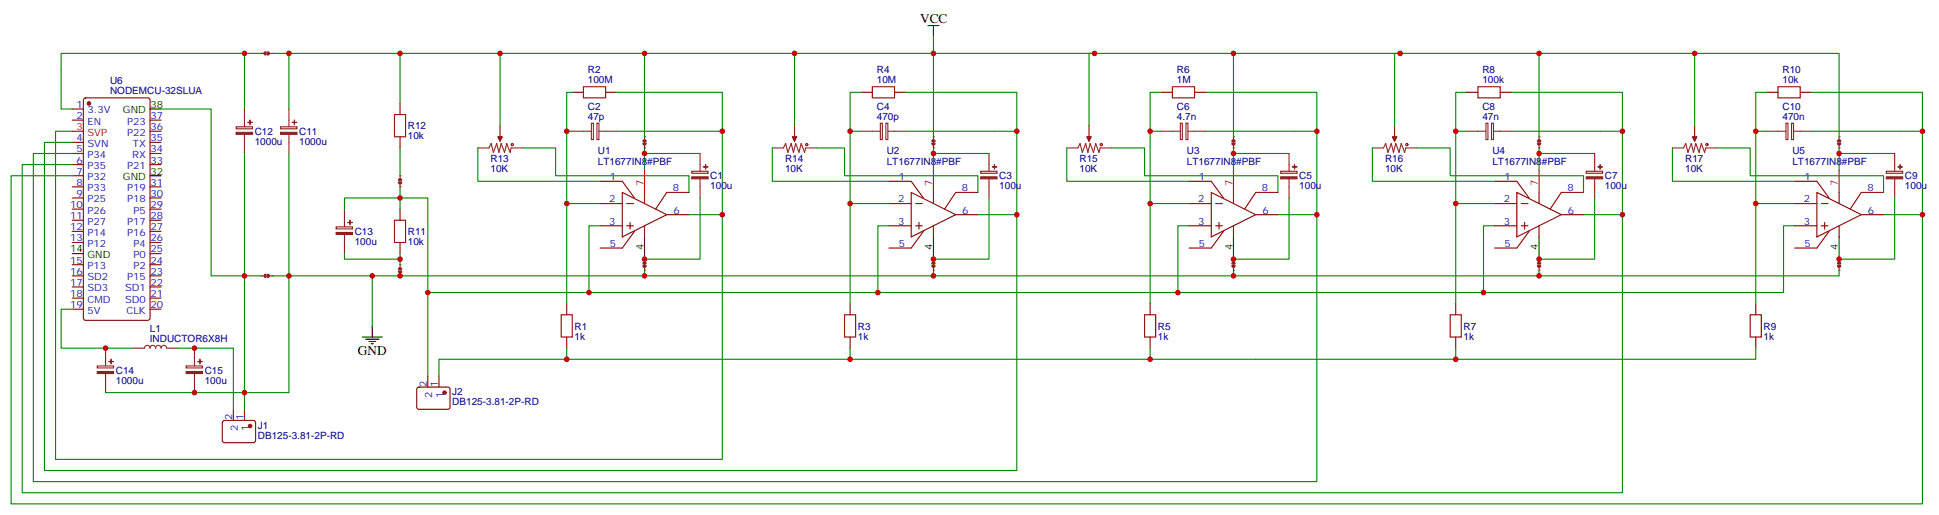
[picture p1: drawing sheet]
<svg xmlns="http://www.w3.org/2000/svg" width="616mm" height="163mm" viewBox="0 0 616 163" stroke-linecap="round" stroke-linejoin="round" font-family="sans-serif">
<g fill="none" stroke="#000" stroke-width=".35">
<path d="M294.6 8.1h3.5M296.3 8.1v3.5M47.6 34.6h3.6M47.6 55.7h3.6M204.6 75.1v7.1M296.3 75.1v7.1M391.6 75.1v7.1M488.6 75.1v7.1M583.8 75.1v7.1M22.9 80.4h3.6M115 106.9h6.4M116.1 107.6h4.2"/>
<path d="M117.1 108.3h2.1M117.8 109h.7M118.2 103.4v3.5"/>
</g>
<g fill="none" stroke="#a10000" stroke-width=".35">
<path d="M125.2 36.3h3.6v7.1h-3.6zM185.2 27.5h7.1v3.5h-7.1zM276.9 27.5h7.1v3.5h-7.1zM372.2 27.5h7v3.5h-7zM469.2 27.5h7v3.5h-7zM564.4 27.5h7.1v3.5h-7.1zM125.2 69.9h3.6v7h-3.6zM178.2 99.8h3.5v7.1h-3.5zM268.1 99.8h3.5v7.1h-3.5zM363.4 99.8h3.5v7.1h-3.5zM460.4 99.8h3.5v7.1h-3.5zM555.6 99.8h3.6v7.1h-3.6z"/>
<circle cx="162.6" cy="45.9" r=".35"/>
<circle cx="256.1" cy="45.9" r=".35"/>
<circle cx="349.6" cy="45.9" r=".35"/>
<circle cx="446.6" cy="45.9" r=".35"/>
<circle cx="541.9" cy="45.9" r=".35"/>
</g>
<g fill="none" stroke="#870000" stroke-width=".35">
<path d="M22.9 34.6h3.6M22.9 38.1h3.6M26.7 31.3l.5-.3h19.7l.7 .5v69.4l-.4 .6-20 .1-.7-.5v-69.3zM47.6 38.1h3.6M127 32.8v3.5M158.7 39.9v3.5M181.7 29.3h3.5M192.3 29.3h3.5M252.2 39.9v3.5M273.4 29.3h3.5M284 29.3h3.5M345.7 39.9v3.5"/>
<path d="M368.7 29.3h3.5M379.2 29.3h3.6M442.7 39.9v3.5M465.7 29.3h3.5M476.2 29.3h3.6M538 39.9v3.5M560.9 29.3h3.5M571.5 29.3h3.5M22.9 45.2h3.6M22.9 48.7h3.6M22.9 52.2h3.6M22.9 55.7h3.6"/>
<path d="M22.9 59.3h3.6M47.6 45.2h3.6M47.6 48.7h3.6M47.6 52.2h3.6M47.6 59.3h3.6M47.6 41.6h3.6M127 43.4v3.5M190.5 57.5h7.1l3.8 5.3M282.2 57.5h7.1l3.9 5.3M377.5 57.5h7l3.9 5.3M474.5 57.5h7l3.9 5.3M569.7 57.5h7.1l3.9 5.3"/>
<path d="M22.9 62.8h3.6M22.9 66.3h3.6M22.9 69.9h3.6M22.9 73.4h3.6M22.9 76.9h3.6M47.6 62.8h3.6M47.6 66.3h3.6M47.6 69.9h3.6M47.6 73.4h3.6M47.6 76.9h3.6M127 66.3v3.6M127 76.9v3.5"/>
<path d="M190.5 64.6h7.1M190.5 71.6h7.1M197.6 61l14.1 7.1-14.1 7zM199 64.6h2.1M199 71.6h2.1M200 70.6v2.1M201.4 73.4l-3.8 5.3h-7.1M204.6 61v3.6M204.6 71.6v3.5M211.7 68.1h7M218.7 61h-7l-3.6 5.3M282.2 64.6h7.1"/>
<path d="M282.2 71.6h7.1M289.3 61l14.1 7.1-14.1 7zM290.7 64.6h2.1M290.7 71.6h2.1M291.7 70.6v2.1M293.2 73.4l-3.9 5.3h-7.1M296.3 61v3.6M296.3 71.6v3.5M303.4 68.1h7M310.4 61h-7l-3.5 5.3M377.5 64.6h7M377.5 71.6h7"/>
<path d="M384.5 61l14.1 7.1-14.1 7zM385.9 64.6h2.2M385.9 71.6h2.2M387 70.6v2.1M388.4 73.4l-3.9 5.3h-7M391.6 61v3.6M391.6 71.6v3.5M398.6 68.1h7.1M405.7 61h-7.1l-3.5 5.3M474.5 64.6h7M474.5 71.6h7M481.5 61l14.2 7.1-14.2 7z"/>
<path d="M483 64.6h2.1M483 71.6h2.1M484 70.6v2.1M485.4 73.4l-3.9 5.3h-7M488.6 61v3.6M488.6 71.6v3.5M495.7 68.1h7M502.7 61h-7l-3.6 5.3M569.7 64.6h7.1M569.7 71.6h7.1M576.8 61l14.1 7.1-14.1 7zM578.2 64.6h2.1"/>
<path d="M578.2 71.6h2.1M579.3 70.6v2.1M580.7 73.4l-3.9 5.3h-7.1M583.8 61v3.6M583.8 71.6v3.5M590.9 68.1h7.1M598 61h-7.1l-3.5 5.3M22.9 84h3.6M22.9 87.5h3.6M22.9 91h3.6M22.9 94.5h3.6M22.9 98.1h3.6"/>
<path d="M47.6 84h3.6M47.6 87.5h3.6M47.6 91h3.6M47.6 94.5h3.6M47.6 98.1h3.6M47.6 80.4h3.6M179.9 96.3v3.5M269.9 96.3v3.5M365.1 96.3v3.5M462.1 96.3v3.5M557.4 96.3v3.5M135.8 119.2v3.6"/>
<path d="M139.3 119.2v3.6M179.9 106.9v3.5M269.9 106.9v3.5M365.1 106.9v3.5M462.1 106.9v3.5M557.4 106.9v3.5M70.8 133.6l.5-.3 9.4 .1 .4 .7v5.9l-.7 .4-9.4-.1-.4-.6v-5.6zM74.1 129.8v3.5M77.6 129.8v3.5M132.5 123l.5-.2h9.4l.5 .7-.1 5.9-.6 .4h-9.5l-.4-.7v-5.6z"/>
</g>
<g fill="none" stroke="#8c2424" stroke-width=".35">
<path d="M77.6 34.6v5.6M91.7 34.6v5.6M187.7 39.1h.7v5.2h-.7zM189.5 39.1h.6v5.2h-.6zM279.5 39.1h.6v5.2h-.6zM281.2 39.1h.7v5.2h-.7zM374.7 39.1h.7v5.2h-.7zM376.5 39.1h.6v5.2h-.6zM471.7 39.1h.7v5.2h-.7zM473.5 39.1h.6v5.2h-.6zM567 39.1h.6v5.2h-.6zM568.7 39.1h.7v5.2h-.7z"/>
<path d="M75 40.2h5.2v.7h-5.2zM77.6 42.7v6M89.1 40.2h5.2v.7h-5.2zM91.7 42.7v6M151.7 46.9h3.5l.7-1.4 .7 2.8 1.1-2.8 .7 2.8 .7-2.8 1.1 2.8 .7-2.8 1 2.8 .4-1.4h3.5M158.7 43.4v1.4M181.7 41.6h6M190.1 41.6h5.7M204.6 43.4v.7M204.6 44.8v.7M204.6 45.9v1M219.6 54.3h5.2v.7h-5.2z"/>
<path d="M222.2 48.7v5.6M222.2 56.8v6M245.2 46.9h3.5l.7-1.4 .7 2.8 1.1-2.8 .7 2.8 .7-2.8 1 2.8 .8-2.8 1 2.8 .4-1.4h3.5M252.2 43.4v1.4M273.4 41.6h6M281.9 41.6h5.6M311.3 54.3h5.2v.7h-5.2zM314 48.7v5.6M314 56.8v6M338.7 46.9h3.5l.7-1.4 .7 2.8 1.1-2.8 .7 2.8 .7-2.8 1 2.8 .7-2.8 1.1 2.8 .3-1.4h3.6M345.7 43.4v1.4M368.7 41.6h5.9"/>
<path d="M377.1 41.6h5.7M406.6 54.3h5.2v.7h-5.2zM409.2 48.7v5.6M409.2 56.8v6M435.7 46.9h3.5l.7-1.4 .7 2.8 1.1-2.8 .7 2.8 .7-2.8 1 2.8 .8-2.8 1 2.8 .4-1.4h3.5M442.7 43.4v1.4M465.7 41.6h6M474.1 41.6h5.7M503.6 54.3h5.2v.7h-5.2zM506.2 48.7v5.6M506.2 56.8v6M530.9 46.9h3.6l.7-1.4 .7 2.8 1-2.8 .7 2.8 .7-2.8 1.1 2.8 .7-2.8 1.1 2.8 .3-1.4h3.5"/>
<path d="M538 43.4v1.4M560.9 41.6h6M569.4 41.6h5.6M598.8 54.3h5.2v.7h-5.2zM601.5 48.7v5.6M601.5 56.8v6M106.7 72h5.2v.6h-5.2zM109.4 66.3v5.7M109.4 74.4v6M30.9 116.1h5.2v.6h-5.2zM33.5 110.4v5.7M33.5 118.5v6"/>
<path d="M42.3 110.4h3.6a.88 .88 0 0 1 .8-.9 .88 .88 0 0 1 .9 .9 .88 .88 0 0 1 .9-.9 .88 .88 0 0 1 .9 .9 .88 .88 0 0 1 .9-.9 .88 .88 0 0 1 .9 .9 .88 .88 0 0 1 .8-.9 .88 .88 0 0 1 .9 .9h3.5M59.1 116.1h5.2v.6h-5.2zM61.7 110.4v5.7M61.7 118.5v6"/>
</g>
<g fill="#8c2424" stroke="#8c2424" stroke-width=".35">
<path d="M106.7 73.7h5.2v.7h-5.2z"/>
<path d="M110.4 70.6h1.4z"/>
<path d="M111.1 69.9v1.4z"/>
<path d="M75 42h5.2v.6h-5.2z"/>
<path d="M78.7 38.8h1.4z"/>
<path d="M79.3 38.1l.1 1.4z"/>
<path d="M89.1 42h5.2v.6h-5.2z"/>
<path d="M92.8 38.8h1.4z"/>
<path d="M93.5 38.1v1.4z"/>
<path d="M219.6 56.1h5.2v.6h-5.2z"/>
<path d="M223.3 52.9l1.4 .1z"/>
<path d="M224 52.2v1.4z"/>
<path d="M311.3 56.1h5.2v.6h-5.2z"/>
<path d="M315 52.9l1.4 .1z"/>
<path d="M315.7 52.2v1.4z"/>
<path d="M406.6 56.1h5.2v.6h-5.2z"/>
<path d="M410.3 52.9l1.4 .1z"/>
<path d="M411 52.2v1.4z"/>
<path d="M503.6 56.1h5.2v.6h-5.2z"/>
<path d="M507.3 52.9l1.4 .1z"/>
<path d="M508 52.2v1.4z"/>
<path d="M598.8 56.1h5.2v.6h-5.2z"/>
<path d="M602.5 52.9l1.5 .1z"/>
<path d="M603.2 52.2v1.4z"/>
<path d="M30.9 117.8h5.2v.7h-5.2z"/>
<path d="M34.6 114.7h1.4z"/>
<path d="M35.2 113.9l.1 1.5z"/>
<path d="M59.1 117.8h5.2v.7h-5.2z"/>
<path d="M62.8 114.7h1.4z"/>
<path d="M63.5 113.9v1.5z"/>
</g>
<g fill="none" stroke="#008700" stroke-width=".35">
<path d="M91.7 16.9v17.7M127 16.9h169.3M252.2 16.9v23M347.5 16.9h-1.8v23M444.5 16.9h-1.8v23M538 16.9v23M181.7 29.3h-1.8v12.3M195.8 29.3h33.5v12.3M273.4 29.3h-3.5v35.3M287.5 29.3h35.3v38.8h-12.4M368.7 29.3h-3.6v35.3M382.8 29.3h35.2v38.8h-12.3"/>
<path d="M465.7 29.3h-3.6v35.3M479.8 29.3h35.3v38.8h-12.4M560.9 29.3h-3.5v35.3M575 29.3h35.3v38.8h-12.3M22.9 52.2h-15.8v104.1h508v-88.2M22.9 48.7h-12.3v104.1h407.4v-84.7M22.9 45.2h-8.8v104h308.7v-81.1M22.9 41.6h-5.3v104.1h211.7v-77.6h-10.6M22.9 55.7h-19.4v104.1h606.8v-91.7M77.6 48.7v81.1M91.7 48.7v38.8M181.7 41.6h-1.8v23"/>
<path d="M195.8 41.6h33.5v26.5M222.2 48.7h-17.6v5.3M269.9 41.6h3.5M287.5 41.6h35.3M296.3 48.7h17.7M365.1 41.6h3.6M382.8 41.6h35.2M462.1 41.6h3.6M479.8 41.6h35.3M506.2 48.7h-17.6v5.3M557.4 41.6h3.5M575 41.6h35.3"/>
<path d="M601.5 48.7h-17.7v5.3M109.4 66.3v-3.5h26.4v56.4M190.5 71.6h-3.5v21.2h91.7v-21.2h3.5M190.5 64.6h-10.6v31.7M282.2 64.6h-12.3v31.7M377.5 64.6h-12.4v31.7M377.5 71.6h-3.6v21.2h-95.2M474.5 64.6h-12.4v31.7M474.5 71.6h-3.5v21.2h-97.1M569.7 64.6h-12.3v31.7M569.7 71.6h-3.5v21.2h-95.2M22.9 98.1h-3.5v12.3h22.9"/>
<path d="M118.2 87.5v15.9M135.8 92.8h51.2M56.4 110.4h17.7v19.4M179.9 110.4v3.5M269.9 110.4v3.5M365.1 110.4v3.5M462.1 110.4v3.5h-322.8v5.3M557.4 110.4v3.5h-95.3M33.5 124.5h44.1"/>
</g>
<g fill="#870000" stroke="#870000" stroke-width=".35">
<path d="M158 43.4h1.5l-.8 1.4z"/>
<path d="M251.5 43.4h1.4l-.7 1.4z"/>
<path d="M345 43.4h1.4l-.7 1.4z"/>
<path d="M442 43.4h1.4l-.7 1.4z"/>
<path d="M537.3 43.4h1.4l-.7 1.4z"/>
<circle cx="141.1" cy="124.5" r=".53"/>
<circle cx="79.4" cy="135.1" r=".53"/>
<circle cx="28.2" cy="32.8" r=".53"/>
</g>
<path d="M22.9 41.6h3.6M204.6 54v7M296.3 54v7M391.6 54v7M488.6 54v7M583.8 54v7" fill="none" stroke="#f00" stroke-width=".35"/>
<path d="M204.3 45.5l.3 .4 .4-.4M204.3 44.8l.3-.3 .4 .3" fill="none" stroke="#8c2424" stroke-width=".71"/>
<g fill="#8c2424">
<circle cx="204.6" cy="46.9" r=".18"/>
<circle cx="204.6" cy="43.4" r=".18"/>
</g>
<path d="M204.6 16.9v26.5M204.6 46.9v1.8" fill="none" stroke="#008700" stroke-width=".35"/>
<path d="M204.6 82.2v.7M204.6 83.6v.7M204.6 84.7v1" fill="none" stroke="#8c2424" stroke-width=".35"/>
<path d="M204.3 84.3l.3 .4 .4-.4M204.3 83.6l.3-.3 .4 .3" fill="none" stroke="#8c2424" stroke-width=".71"/>
<g fill="#8c2424">
<circle cx="204.6" cy="85.7" r=".18"/>
<circle cx="204.6" cy="82.2" r=".18"/>
</g>
<path d="M204.6 85.7v1.8" fill="none" stroke="#008700" stroke-width=".35"/>
<path d="M296.3 82.2v.7M296.3 83.6v.7M296.3 84.7v1" fill="none" stroke="#8c2424" stroke-width=".35"/>
<path d="M296 84.3l.3 .4 .4-.4M296 83.6l.3-.3 .4 .3" fill="none" stroke="#8c2424" stroke-width=".71"/>
<g fill="#8c2424">
<circle cx="296.3" cy="85.7" r=".18"/>
<circle cx="296.3" cy="82.2" r=".18"/>
</g>
<path d="M296.3 43.4v.7M296.3 44.8v.7M296.3 45.9v1" fill="none" stroke="#8c2424" stroke-width=".35"/>
<path d="M296 45.5l.3 .4 .4-.4M296 44.8l.3-.3 .4 .3" fill="none" stroke="#8c2424" stroke-width=".71"/>
<g fill="#8c2424">
<circle cx="296.3" cy="46.9" r=".18"/>
<circle cx="296.3" cy="43.4" r=".18"/>
</g>
<path d="M296.3 11.6v31.8M296.3 46.9v7.1" fill="none" stroke="#008700" stroke-width=".35"/>
<path d="M391.6 82.2v.7M391.6 83.6v.7M391.6 84.7v1" fill="none" stroke="#8c2424" stroke-width=".35"/>
<path d="M391.2 84.3l.4 .4 .3-.4M391.2 83.6l.4-.3 .3 .3" fill="none" stroke="#8c2424" stroke-width=".71"/>
<g fill="#8c2424">
<circle cx="391.6" cy="85.7" r=".18"/>
<circle cx="391.6" cy="82.2" r=".18"/>
</g>
<path d="M409.2 48.7h-17.6v5.3M391.6 85.7v1.8" fill="none" stroke="#008700" stroke-width=".35"/>
<path d="M391.6 43.4v.7M391.6 44.8v.7M391.6 45.9v1" fill="none" stroke="#8c2424" stroke-width=".35"/>
<path d="M391.2 45.5l.4 .4 .3-.4M391.2 44.8l.4-.3 .3 .3" fill="none" stroke="#8c2424" stroke-width=".71"/>
<g fill="#8c2424">
<circle cx="391.6" cy="46.9" r=".18"/>
<circle cx="391.6" cy="43.4" r=".18"/>
</g>
<path d="M296.3 16.9h95.3v26.5M391.6 46.9v1.8" fill="none" stroke="#008700" stroke-width=".35"/>
<path d="M488.6 82.2v.7M488.6 83.6v.7M488.6 84.7v1" fill="none" stroke="#8c2424" stroke-width=".35"/>
<path d="M488.2 84.3l.4 .4 .3-.4M488.2 83.6l.4-.3 .3 .3" fill="none" stroke="#8c2424" stroke-width=".71"/>
<g fill="#8c2424">
<circle cx="488.6" cy="85.7" r=".18"/>
<circle cx="488.6" cy="82.2" r=".18"/>
</g>
<path d="M488.6 85.7v1.8" fill="none" stroke="#008700" stroke-width=".35"/>
<path d="M488.6 43.4v.7M488.6 44.8v.7M488.6 45.9v1" fill="none" stroke="#8c2424" stroke-width=".35"/>
<path d="M488.2 45.5l.4 .4 .3-.4M488.2 44.8l.4-.3 .3 .3" fill="none" stroke="#8c2424" stroke-width=".71"/>
<g fill="#8c2424">
<circle cx="488.6" cy="46.9" r=".18"/>
<circle cx="488.6" cy="43.4" r=".18"/>
</g>
<path d="M391.6 16.9h97v26.5M488.6 46.9v1.8" fill="none" stroke="#008700" stroke-width=".35"/>
<path d="M583.8 82.2v.7M583.8 83.6v.7M583.8 84.7v1" fill="none" stroke="#8c2424" stroke-width=".35"/>
<path d="M583.5 84.3l.3 .4 .4-.4M583.5 83.6l.3-.3 .4 .3" fill="none" stroke="#8c2424" stroke-width=".71"/>
<g fill="#8c2424">
<circle cx="583.8" cy="85.7" r=".18"/>
<circle cx="583.8" cy="82.2" r=".18"/>
</g>
<path d="M583.8 85.7v1.8h-287.5" fill="none" stroke="#008700" stroke-width=".35"/>
<path d="M583.8 43.4v.7M583.8 44.8v.7M583.8 45.9v1" fill="none" stroke="#8c2424" stroke-width=".35"/>
<path d="M583.5 45.5l.3 .4 .4-.4M583.5 44.8l.3-.3 .4 .3" fill="none" stroke="#8c2424" stroke-width=".71"/>
<g fill="#8c2424">
<circle cx="583.8" cy="46.9" r=".18"/>
<circle cx="583.8" cy="43.4" r=".18"/>
</g>
<path d="M77.6 16.9h-58.2v17.7h3.5M488.6 16.9h95.2v26.5M583.8 46.9v1.8" fill="none" stroke="#008700" stroke-width=".35"/>
<path d="M82.9 16.9h.7M84.3 16.9h.7M85.4 16.9h1" fill="none" stroke="#8c2424" stroke-width=".35"/>
<path d="M84.3 16.6l-.3 .3 .3 .4M85 16.6l.4 .3-.4 .4" fill="none" stroke="#8c2424" stroke-width=".71"/>
<g fill="#8c2424">
<circle cx="86.4" cy="16.9" r=".18"/>
<circle cx="82.9" cy="16.9" r=".18"/>
</g>
<path d="M82.9 16.9h-5.3v17.7M86.4 16.9h40.6v15.9" fill="none" stroke="#008700" stroke-width=".35"/>
<path d="M82.9 87.5h.7M84.3 87.5h.7M85.4 87.5h1" fill="none" stroke="#8c2424" stroke-width=".35"/>
<path d="M84.3 87.1l-.3 .4 .3 .3M85 87.1l.4 .4-.4 .3" fill="none" stroke="#8c2424" stroke-width=".71"/>
<g fill="#8c2424">
<circle cx="86.4" cy="87.5" r=".18"/>
<circle cx="82.9" cy="87.5" r=".18"/>
</g>
<path d="M51.2 34.6h15.8v52.9h15.9M222.2 62.8v19.4h-17.6M314 62.8v19.4h-17.7M409.2 62.8v19.4h-17.6M506.2 62.8v19.4h-17.6M601.5 62.8v19.4h-17.7M86.4 87.5h40.6M91.7 87.5v37h-14.1M127 80.4v1.8" fill="none" stroke="#008700" stroke-width=".35"/>
<path d="M127 84v.7M127 85.4v.7M127 86.4v1.1" fill="none" stroke="#8c2424" stroke-width=".35"/>
<path d="M126.6 86.1l.4 .3 .4-.3M126.6 85.4l.4-.4 .4 .4" fill="none" stroke="#8c2424" stroke-width=".71"/>
<g fill="#8c2424">
<circle cx="127" cy="87.5" r=".18"/>
<circle cx="127" cy="84" r=".18"/>
</g>
<path d="M109.4 80.4v1.8h17.6v1.8M296.3 85.7v1.8h-169.3" fill="none" stroke="#008700" stroke-width=".35"/>
<path d="M127 55.7v.7M127 57.2v.7M127 58.2v1.1" fill="none" stroke="#8c2424" stroke-width=".35"/>
<path d="M126.6 57.9l.4 .3 .4-.3M126.6 57.2l.4-.4 .4 .4" fill="none" stroke="#8c2424" stroke-width=".71"/>
<g fill="#8c2424">
<circle cx="127" cy="59.3" r=".18"/>
<circle cx="127" cy="55.7" r=".18"/>
</g>
<g fill="none" stroke="#008700" stroke-width=".35">
<path d="M158.7 16.9v23M127 46.9v8.8M127 59.3v7M151.7 46.9v10.6h38.8M165.8 46.9h10.6v8.8h42.3v5.3M245.2 46.9v10.6h37M259.3 46.9h8.8v8.8h42.3v5.3M338.7 46.9v10.6h38.8M352.8 46.9h10.6v8.8h42.3v5.3M435.7 46.9v10.6h38.8M449.8 46.9h10.6v8.8h42.3v5.3M530.9 46.9v10.6h38.8"/>
<path d="M545 46.9h10.6v8.8h42.4v5.3"/>
</g>
<g fill="#c00">
<circle cx="127" cy="62.8" r=".88"/>
<circle cx="269.9" cy="64.6" r=".88"/>
<circle cx="269.9" cy="41.6" r=".88"/>
<circle cx="322.8" cy="41.6" r=".88"/>
<circle cx="296.3" cy="48.7" r=".88"/>
<circle cx="418" cy="41.6" r=".88"/>
<circle cx="365.1" cy="41.6" r=".88"/>
<circle cx="365.1" cy="64.6" r=".88"/>
<circle cx="515.1" cy="41.6" r=".88"/>
<circle cx="462.1" cy="41.6" r=".88"/>
<circle cx="462.1" cy="64.6" r=".88"/>
<circle cx="296.3" cy="16.9" r=".88"/>
<circle cx="488.6" cy="48.7" r=".88"/>
<circle cx="127" cy="16.9" r=".88"/>
<circle cx="391.6" cy="48.7" r=".88"/>
<circle cx="391.6" cy="16.9" r=".88"/>
<circle cx="322.8" cy="68.1" r=".88"/>
<circle cx="418" cy="68.1" r=".88"/>
<circle cx="515.1" cy="68.1" r=".88"/>
<circle cx="77.6" cy="87.5" r=".88"/>
<circle cx="91.7" cy="16.9" r=".88"/>
<circle cx="91.7" cy="87.5" r=".88"/>
<circle cx="77.6" cy="16.9" r=".88"/>
<circle cx="204.6" cy="87.5" r=".88"/>
<circle cx="179.9" cy="64.6" r=".88"/>
<circle cx="179.9" cy="41.6" r=".88"/>
<circle cx="229.3" cy="68.1" r=".88"/>
<circle cx="229.3" cy="41.6" r=".88"/>
<circle cx="557.4" cy="64.6" r=".88"/>
<circle cx="557.4" cy="41.6" r=".88"/>
<circle cx="610.3" cy="41.6" r=".88"/>
<circle cx="583.8" cy="48.7" r=".88"/>
<circle cx="610.3" cy="68.1" r=".88"/>
<circle cx="373.9" cy="92.8" r=".88"/>
<circle cx="488.6" cy="16.9" r=".88"/>
<circle cx="471" cy="92.8" r=".88"/>
<circle cx="278.7" cy="92.8" r=".88"/>
<circle cx="135.8" cy="92.8" r=".88"/>
<circle cx="187" cy="92.8" r=".88"/>
<circle cx="252.2" cy="16.9" r=".88"/>
<circle cx="347.5" cy="16.9" r=".88"/>
<circle cx="444.5" cy="16.9" r=".88"/>
<circle cx="538" cy="16.9" r=".88"/>
<circle cx="462.1" cy="113.9" r=".88"/>
<circle cx="365.1" cy="113.9" r=".88"/>
<circle cx="269.9" cy="113.9" r=".88"/>
<circle cx="179.9" cy="113.9" r=".88"/>
<circle cx="77.6" cy="124.5" r=".88"/>
<circle cx="33.5" cy="110.4" r=".88"/>
<circle cx="61.7" cy="110.4" r=".88"/>
<circle cx="61.7" cy="124.5" r=".88"/>
<circle cx="204.6" cy="16.9" r=".88"/>
<circle cx="204.6" cy="48.7" r=".88"/>
<circle cx="204.6" cy="82.2" r=".88"/>
<circle cx="296.3" cy="87.5" r=".88"/>
<circle cx="391.6" cy="87.5" r=".88"/>
<circle cx="488.6" cy="87.5" r=".88"/>
<circle cx="488.6" cy="82.2" r=".88"/>
<circle cx="583.8" cy="82.2" r=".88"/>
<circle cx="391.6" cy="82.2" r=".88"/>
<circle cx="296.3" cy="82.2" r=".88"/>
<circle cx="127" cy="87.5" r=".88"/>
<circle cx="118.2" cy="87.5" r=".88"/>
<circle cx="127" cy="82.2" r=".88"/>
<circle cx="158.8" cy="16.9" r=".88"/>
</g>
<g font-size="4.2">
<text x="292.1" y="7.4">VCC</text>
<text x="113.6" y="112.5">GND</text>
</g>
<g font-size="3.2" fill="#000080">
<text x="186.6" y="23.3">R2</text>
<text x="278.4" y="23.3">R4</text>
<text x="373.6" y="23.3">R6</text>
<text x="470.6" y="23.3">R8</text>
<text x="565.9" y="23.3">R10</text>
<text x="34.9" y="29.9">NODEMCU-32SLUA</text>
<text x="34.9" y="26.7">U6</text>
<text x="186.6" y="26.5">100M</text>
<text x="278.4" y="26.5">10M</text>
<text x="373.6" y="26.5">1M</text>
<text x="470.6" y="26.5">100k</text>
<text x="565.9" y="26.5">10k</text>
<text x="186.6" y="34.9">C2</text>
<text x="278.4" y="34.9">C4</text>
<text x="373.6" y="34.9">C6</text>
<text x="470.6" y="34.9">C8</text>
<text x="565.9" y="34.9">C10</text>
<text x="129.5" y="41">R12</text>
<text x="186.6" y="38">47p</text>
<text x="278.4" y="38">470p</text>
<text x="373.6" y="38">4.7n</text>
<text x="470.6" y="38">47n</text>
<text x="565.9" y="38">470n</text>
<text x="80.9" y="46">1000u</text>
<text x="80.9" y="42.8">C12</text>
<text x="95" y="46">1000u</text>
<text x="95" y="42.8">C11</text>
<text x="129.5" y="44.2">10k</text>
<text x="155.7" y="51.3">R13</text>
<text x="189.8" y="52.2">LT1677IN8#PBF</text>
<text x="189.8" y="49">U1</text>
<text x="249.2" y="51.3">R14</text>
<text x="281.5" y="52.2">LT1677IN8#PBF</text>
<text x="281.5" y="49">U2</text>
<text x="342.7" y="51.3">R15</text>
<text x="376.8" y="52.2">LT1677IN8#PBF</text>
<text x="376.8" y="49">U3</text>
<text x="439.7" y="51.3">R16</text>
<text x="473.8" y="52.2">LT1677IN8#PBF</text>
<text x="473.8" y="49">U4</text>
<text x="535" y="51.3">R17</text>
<text x="569" y="52.2">LT1677IN8#PBF</text>
<text x="569" y="49">U5</text>
<text x="155.7" y="54.6">10K</text>
<text x="225.5" y="56.9">C1</text>
<text x="249.2" y="54.6">10K</text>
<text x="317.2" y="56.9">C3</text>
<text x="342.7" y="54.6">10K</text>
<text x="412.5" y="56.9">C5</text>
<text x="439.7" y="54.6">10K</text>
<text x="509.5" y="56.9">C7</text>
<text x="535" y="54.6">10K</text>
<text x="604.7" y="56.9">C9</text>
<text x="225.5" y="60.1">100u</text>
<text x="317.2" y="60.1">100u</text>
<text x="412.5" y="60.1">100u</text>
<text x="509.5" y="60.1">100u</text>
<text x="604.7" y="60.1">100u</text>
<text x="112.6" y="77.7">100u</text>
<text x="112.6" y="74.5">C13</text>
<text x="129.5" y="77.7">10k</text>
<text x="129.5" y="74.5">R11</text>
<text x="47.6" y="105.3">L1</text>
<text x="182.4" y="107.7">1k</text>
<text x="182.4" y="104.5">R1</text>
<text x="272.3" y="107.7">1k</text>
<text x="272.3" y="104.5">R3</text>
<text x="367.6" y="107.7">1k</text>
<text x="367.6" y="104.5">R5</text>
<text x="464.6" y="107.7">1k</text>
<text x="464.6" y="104.5">R7</text>
<text x="559.9" y="107.7">1k</text>
<text x="559.9" y="104.5">R9</text>
<text x="47.6" y="108.5">INDUCTOR6X8H</text>
<text x="36.8" y="118.6">C14</text>
<text x="65" y="118.6">C15</text>
<text x="36.8" y="121.8">1000u</text>
<text x="65" y="121.8">100u</text>
<text x="143.6" y="125.3">J2</text>
<text x="143.6" y="128.5">DB125-3.81-2P-RD</text>
<text x="81.8" y="135.9">J1</text>
<text x="81.8" y="139.1">DB125-3.81-2P-RD</text>
</g>
<g font-size="3.2" fill="#00f">
<text x="24.3" y="34.2">1</text>
<text x="27.8" y="36">3.3V</text>
<text x="24.3" y="37.7">2</text>
<text x="27.8" y="39.5">EN</text>
<text x="40.4" y="39.5">P23</text>
<text x="47.8" y="41.3">36</text>
<text x="47.8" y="37.7">37</text>
<text x="24.3" y="44.8">4</text>
<text x="27.8" y="46.6">SVN</text>
<text x="40.4" y="43">P22</text>
<text x="42.2" y="46.6">TX</text>
<text x="47.8" y="44.8">35</text>
<text x="24.3" y="48.3">5</text>
<text x="24.3" y="51.9">6</text>
<text x="27.8" y="50.1">P34</text>
<text x="27.8" y="53.6">P35</text>
<text x="40.4" y="53.6">P21</text>
<text x="41.9" y="50.1">RX</text>
<text x="47.8" y="51.9">33</text>
<text x="47.8" y="48.3">34</text>
<text x="24.3" y="55.4">7</text>
<text x="24.3" y="58.9">8</text>
<text x="27.8" y="57.2">P32</text>
<text x="47.8" y="58.9">31</text>
<text x="193.6" y="57.2">1</text>
<text x="285.3" y="57.2">1</text>
<text x="380.6" y="57.2">1</text>
<text x="477.6" y="57.2">1</text>
<text x="572.8" y="57.2">1</text>
<text x="22.2" y="66">10</text>
<text x="24.3" y="62.4">9</text>
<text x="27.8" y="60.7">P33</text>
<text x="27.8" y="64.2">P25</text>
<text x="40.4" y="64.2">P18</text>
<text x="40.4" y="60.7">P19</text>
<text x="47.8" y="66">29</text>
<text x="47.8" y="62.4">30</text>
<text x="193.4" y="64.2">2</text>
<text x="213.6" y="60.7">8</text>
<text x="285.1" y="64.2">2</text>
<text x="305.3" y="60.7">8</text>
<text x="380.4" y="64.2">2</text>
<text x="400.6" y="60.7">8</text>
<text x="477.4" y="64.2">2</text>
<text x="497.6" y="60.7">8</text>
<text x="572.7" y="64.2">2</text>
<text x="592.8" y="60.7">8</text>
<text x="22.2" y="69.5">11</text>
<text x="27.8" y="67.7">P26</text>
<text x="27.8" y="71.3">P27</text>
<text x="40.4" y="71.3">P17</text>
<text x="42.4" y="67.7">P5</text>
<text x="47.8" y="69.5">28</text>
<text x="193.4" y="71.3">3</text>
<text x="213.8" y="67.7">6</text>
<text x="285.1" y="71.3">3</text>
<text x="305.5" y="67.7">6</text>
<text x="380.4" y="71.3">3</text>
<text x="400.8" y="67.7">6</text>
<text x="477.4" y="71.3">3</text>
<text x="497.8" y="67.7">6</text>
<text x="572.7" y="71.3">3</text>
<text x="593" y="67.7">6</text>
<text x="22.2" y="73">12</text>
<text x="22.2" y="76.6">13</text>
<text x="27.8" y="74.8">P14</text>
<text x="40.4" y="74.8">P16</text>
<text x="47.8" y="76.6">26</text>
<text x="47.8" y="73">27</text>
<text x="22.2" y="83.6">15</text>
<text x="27.8" y="78.3">P12</text>
<text x="42.4" y="81.8">P0</text>
<text x="42.4" y="78.3">P4</text>
<text x="47.8" y="83.6">24</text>
<text x="47.8" y="80.1">25</text>
<text x="193.6" y="78.3">5</text>
<text x="285.3" y="78.3">5</text>
<text x="380.6" y="78.3">5</text>
<text x="477.6" y="78.3">5</text>
<text x="572.8" y="78.3">5</text>
<text x="22.2" y="87.1">16</text>
<text x="27.8" y="85.4">P13</text>
<text x="27.8" y="88.9">SD2</text>
<text x="40.4" y="88.9">P15</text>
<text x="42.4" y="85.4">P2</text>
<text x="47.8" y="87.1">23</text>
<text x="22.2" y="90.7">17</text>
<text x="22.2" y="94.2">18</text>
<text x="27.8" y="92.4">SD3</text>
<text x="27.8" y="96">CMD</text>
<text x="39.7" y="96">SD0</text>
<text x="39.7" y="92.4">SD1</text>
<text x="47.8" y="94.2">21</text>
<text x="47.8" y="90.7">22</text>
<text x="22.2" y="97.7">19</text>
<text x="27.8" y="99.5">5V</text>
<text x="40.1" y="99.5">CLK</text>
<text x="47.8" y="97.7">20</text>
<text x="135.5" y="122.6" transform="rotate(-90 135.5 122.6)">2</text>
<text x="139" y="122.6" transform="rotate(-90 139 122.6)">1</text>
<text x="137.2" y="126.1" transform="rotate(-90 137.2 126.1)">2</text>
<text x="140.8" y="126.1" transform="rotate(-90 140.8 126.1)">1</text>
<text x="73.7" y="133.2" transform="rotate(-90 73.7 133.2)">2</text>
<text x="75.5" y="136.7" transform="rotate(-90 75.5 136.7)">2</text>
<text x="77.3" y="133.2" transform="rotate(-90 77.3 133.2)">1</text>
<text x="79" y="136.7" transform="rotate(-90 79 136.7)">1</text>
</g>
<g font-size="3.2">
<text x="39" y="36">GND</text>
<text x="47.8" y="34.2">38</text>
<text x="39" y="57.2">GND</text>
<text x="47.8" y="55.4">32</text>
<text x="22.2" y="80.1">14</text>
<text x="27.8" y="81.8">GND</text>
<text x="204.3" y="79.3" transform="rotate(-90 204.3 79.3)">4</text>
<text x="296" y="79.3" transform="rotate(-90 296 79.3)">4</text>
<text x="391.2" y="79.3" transform="rotate(-90 391.2 79.3)">4</text>
<text x="488.2" y="79.3" transform="rotate(-90 488.2 79.3)">4</text>
<text x="583.5" y="79.3" transform="rotate(-90 583.5 79.3)">4</text>
</g>
<g font-size="3.2" fill="#f00">
<text x="24.3" y="41.3">3</text>
<text x="27.8" y="43">SVP</text>
<text x="204.3" y="58.9" transform="rotate(-90 204.3 58.9)">7</text>
<text x="296" y="58.9" transform="rotate(-90 296 58.9)">7</text>
<text x="391.2" y="58.9" transform="rotate(-90 391.2 58.9)">7</text>
<text x="488.2" y="58.9" transform="rotate(-90 488.2 58.9)">7</text>
<text x="583.5" y="58.9" transform="rotate(-90 583.5 58.9)">7</text>
</g>
</svg>
